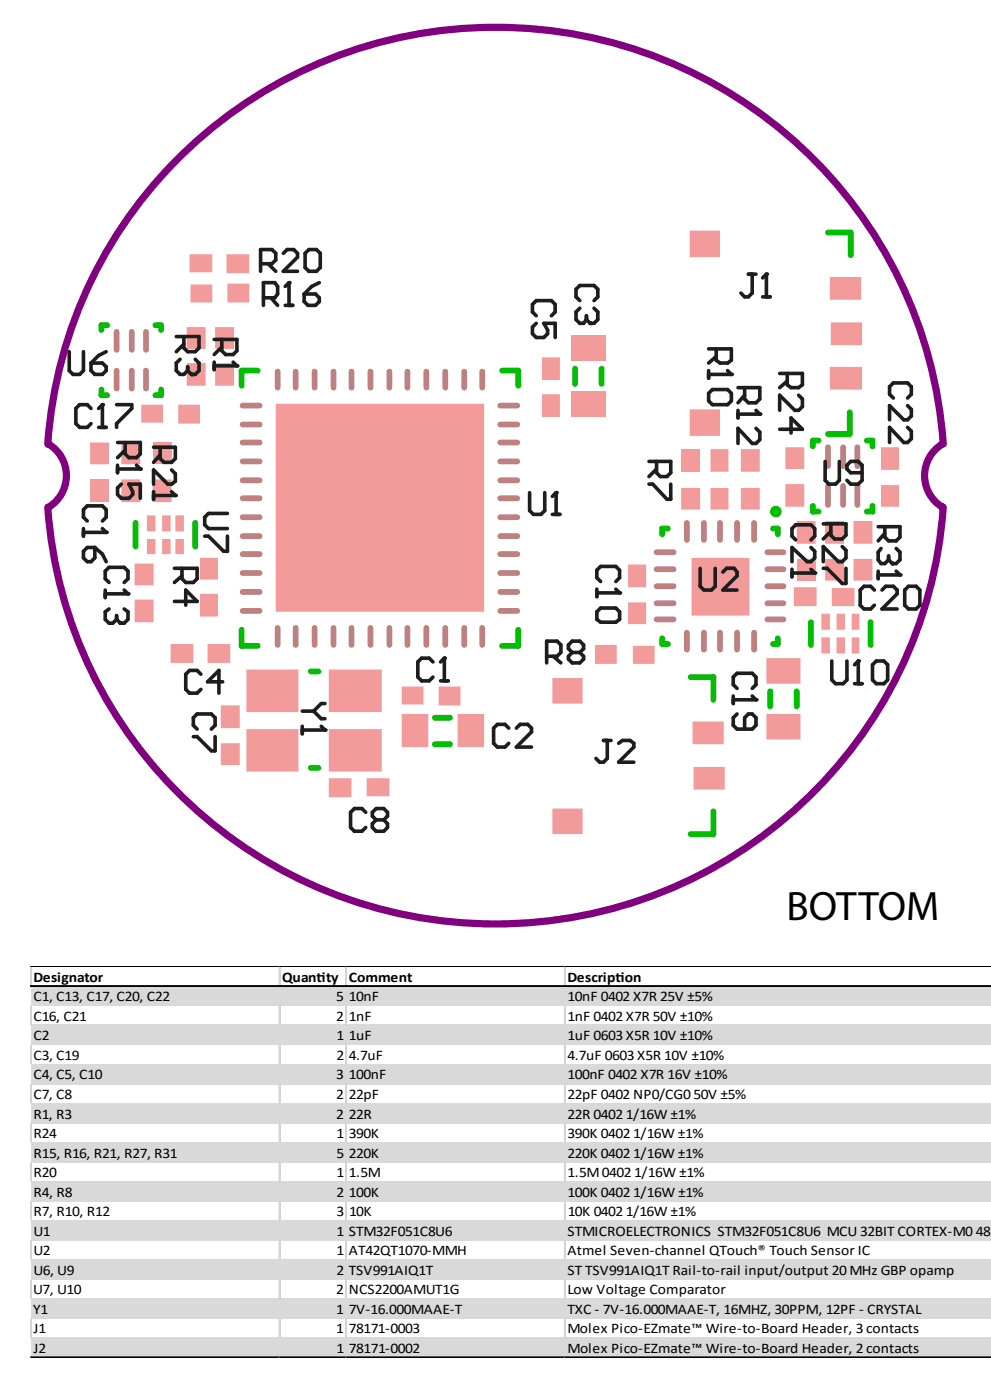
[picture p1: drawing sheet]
<svg xmlns="http://www.w3.org/2000/svg" width="297mm" height="420mm" viewBox="0 0 297 420" stroke-linecap="round" stroke-linejoin="round" font-family="sans-serif">
<!-- layer: Layer 1 -->
<path d="M246.2 184.1h2.5v4.8h-2.5zM250.7 184.1h2.6v4.8h-2.6zM255.2 184.1h2.3v4.8h-2.3zM255.2 191.2h2.3v4.8h-2.3zM250.7 191.2h2.6v4.8h-2.6zM246.2 191.2h2.5v4.8h-2.5zM247.3 167.7h5.7v6.5h-5.7zM255.8 167.7h5.7v6.5h-5.7z" fill-rule="evenodd" fill="#e30000"/>
<path d="M248.1 145.8v5.7M252.7 145.8v5.7M256.9 145.8v5.7" fill="none" stroke="#800000" stroke-width="1.7"/>
<path d="M249 96.7h9.4v6.8h-9.4zM229.7 214.2h10.2v7.7h-10.2z" fill-rule="evenodd" fill="#e30000"/>
<path d="M230 175.9h4.8M230 170.8h4.8M230 165.7h4.8M226 189.8v5.1M230 185.8h4.8" fill="none" stroke="#800000" stroke-width="1.7"/>
<path d="M222 146.4h5.7v6.5h-5.7zM235.4 145.2h5.6v6.8h-5.6zM207.8 230.1h9.4v6.8h-9.4zM207.5 216.5h9.4v6.8h-9.4z" fill-rule="evenodd" fill="#e30000"/>
<path d="M205.8 189.8v5.1M211 189.8v5.1M215.8 189.8v5.1" fill="none" stroke="#800000" stroke-width="1.7"/>
<path d="M204.1 146.4h5.7v6.5h-5.7zM206.7 122.8h9.1v8h-9.1zM206.7 69.2h9.1v7.9h-9.1zM178.3 193.5h6.5v5.7h-6.5zM188.2 169.4h5.4v6.8h-5.4zM162.4 118.3h5.4v6.8h-5.4zM131.5 206h6.5v5.6h-6.5zM137.1 214.2h8v9.9h-8z" fill-rule="evenodd" fill="#e30000"/>
<path d="M133.5 188.4v5.1M139.1 188.4v5.1M144.5 188.4v5.1" fill="none" stroke="#800000" stroke-width="1.7"/>
<path d="M109.9 233.5h6.8v5.4h-6.8zM120.4 206h6.5v5.4h-6.5z" fill-rule="evenodd" fill="#e30000"/>
<path d="M88.6 188.4v5.1M94.3 188.4v5.1M100 188.4v5.1M111 188.4v5.1M116.7 188.4v5.1M122.1 188.4v5.1" fill="none" stroke="#800000" stroke-width="1.7"/>
<path d="M66.2 211.6h5.7v6.8h-5.7zM62.2 193.2h6.8v5.7h-6.8z" fill-rule="evenodd" fill="#e30000"/>
<path d="M72.7 138.4h5.1M72.7 121.7h5.1M72.7 127.4h5.1M72.7 132.8h5.1M72.7 144.1h5.1M72.7 149.5h5.1M72.7 155.2h5.1M72.7 160.8h5.1M72.7 166.2h5.1M72.7 171.9h5.1M72.7 177.6h5.1" fill="none" stroke="#800000" stroke-width="1.7"/>
<path d="M64.5 98.1h5.6v6.6h-5.6zM67.9 76.3h6.8v5.7h-6.8zM51.1 193.2h6.8v5.7h-6.8zM40.3 169.1h5.7v6.5h-5.7zM52.5 161.7h2.6v4.5h-2.6zM48.6 161.7h2.5v4.5h-2.5zM44 161.7h2.6v4.5h-2.6zM45.7 143.8h5.7v6.8h-5.7zM42.3 121.4h6.6v5.4h-6.6z" fill-rule="evenodd" fill="#e30000"/>
<path d="M43.7 99.6v5.3" fill="none" stroke="#800000" stroke-width="1.7"/>
<path d="M27 143.8h5.7v6.8h-5.7z" fill-rule="evenodd" fill="#e30000"/>
<path d="M34.9 99.6v5.3" fill="none" stroke="#800000" stroke-width="1.7"/>
<path d="M249.3 176.5h6.8v5.3h-6.8zM248.7 110.1h9.7v6.8h-9.7zM248.7 83.1h9.4v6.8h-9.4z" fill-rule="evenodd" fill="#e30000"/>
<path d="M248.1 134.2v5.6M252.7 134.2v5.6M256.9 134.2v5.6" fill="none" stroke="#800000" stroke-width="1.7"/>
<path d="M247.3 156.3h5.7v6.8h-5.7zM255.8 156.3h5.7v6.8h-5.7zM229.7 197.4h10.2v7.7h-10.2z" fill-rule="evenodd" fill="#e30000"/>
<path d="M230 181h4.8" fill="none" stroke="#800000" stroke-width="1.7"/>
<path d="M222 134.7h5.7v6.8h-5.7zM235.4 134.2h5.6v6.5h-5.6z" fill-rule="evenodd" fill="#e30000"/>
<path d="M226 156.9v5.1" fill="none" stroke="#800000" stroke-width="1.7"/>
<path d="M204.1 134.7h5.7v6.8h-5.7z" fill-rule="evenodd" fill="#e30000"/>
<path d="M205.8 156.9v5.1M211 156.9v5.1M215.8 156.9v5.1" fill="none" stroke="#800000" stroke-width="1.7"/>
<path d="M188.2 180.7h5.4v6.5h-5.4zM162.4 107.2h5.4v6.8h-5.4z" fill-rule="evenodd" fill="#e30000"/>
<path d="M88.6 111.5v4.8M94.3 111.5v4.8M100 111.5v4.8M111 111.5v4.8M116.7 111.5v4.8M122.1 111.5v4.8M133.5 111.5v4.8M139.1 111.5v4.8M144.5 111.5v4.8M72.7 183.3h5.1" fill="none" stroke="#800000" stroke-width="1.7"/>
<path d="M66.2 223h5.7v6.5h-5.7zM68.2 85.1h6.5v5.7h-6.5zM64.5 108.9h5.6v6.8h-5.6zM40.3 179.9h5.7v6.8h-5.7zM44 154.6h2.6v4.8h-2.6zM48.6 154.6h2.5v4.8h-2.5zM52.5 154.6h2.6v4.8h-2.6z" fill-rule="evenodd" fill="#e30000"/>
<path d="M43.7 111.2v5.4" fill="none" stroke="#800000" stroke-width="1.7"/>
<path d="M45.7 132.8h5.7v6.5h-5.7z" fill-rule="evenodd" fill="#e30000"/>
<path d="M34.9 111.2v5.4" fill="none" stroke="#800000" stroke-width="1.7"/>
<path d="M27 132.8h5.7v6.5h-5.7zM189.7 193.8h6.5v5.4h-6.5z" fill-rule="evenodd" fill="#e30000"/>
<path d="M196.8 185.8h5.1M220.9 189.8v5.1" fill="none" stroke="#800000" stroke-width="1.7"/>
<path d="M238.8 167.7h5.7v6.5h-5.7z" fill-rule="evenodd" fill="#e30000"/>
<path d="M196.8 165.7h5.1M196.8 170.8h5.1M196.8 175.9h5.1" fill="none" stroke="#800000" stroke-width="1.7"/>
<path d="M212.9 146.4h5.4v6.5h-5.4zM264 145.5h5.4v6.5h-5.4zM98.5 233.5h6.9v5.7h-6.9zM120.4 214.2h7.9v9.9h-7.9z" fill-rule="evenodd" fill="#e30000"/>
<path d="M149.9 138.4h5.1M149.9 155.2h5.1M149.9 149.5h5.1M149.9 144.1h5.1M149.9 177.6h5.1M149.9 171.9h5.1M149.9 166.2h5.1M149.9 160.8h5.1M105.4 188.4v5.1M127.8 188.4v5.1" fill="none" stroke="#800000" stroke-width="1.7"/>
<path d="M171.2 117.4h10.2v7.7h-10.2z" fill-rule="evenodd" fill="#e30000"/>
<path d="M149.9 132.8h5.1M149.9 127.4h5.1M149.9 121.7h5.1" fill="none" stroke="#800000" stroke-width="1.7"/>
<path d="M171.2 100.7h10.2v7.7h-10.2z" fill-rule="evenodd" fill="#e30000"/>
<path d="M83.2 188.4v5.1" fill="none" stroke="#800000" stroke-width="1.7"/>
<path d="M59.9 167.4h5.4v6.5h-5.4zM36.4 143.8h5.6v6.8h-5.6zM53.4 121.4h6.5v5.7h-6.5zM56 98.1h5.6v6.6h-5.6z" fill-rule="evenodd" fill="#e30000"/>
<path d="M39.5 99.6v5.3" fill="none" stroke="#800000" stroke-width="1.7"/>
<path d="M56.8 76.3h6.8v5.4h-6.8zM237.9 176.2h6.8v5.6h-6.8z" fill-rule="evenodd" fill="#e30000"/>
<path d="M196.8 181h5.1" fill="none" stroke="#800000" stroke-width="1.7"/>
<path d="M212.9 134.7h5.4v6.8h-5.4zM264 134.2h5.4v6.8h-5.4zM238.8 156.3h5.7v6.8h-5.7z" fill-rule="evenodd" fill="#e30000"/>
<path d="M220.9 156.9v5.1" fill="none" stroke="#800000" stroke-width="1.7"/>
<path d="M165.5 242.6h9.1v7.6h-9.1zM165.5 203.4h9.1v7.7h-9.1z" fill-rule="evenodd" fill="#e30000"/>
<path d="M149.9 183.3h5.1" fill="none" stroke="#800000" stroke-width="1.7"/>
<path d="M98.5 218.7h15.9v12.8h-15.9zM98.5 200.9h15.9v12.7h-15.9z" fill-rule="evenodd" fill="#e30000"/>
<path d="M105.4 111.5v4.8M127.8 111.5v4.8" fill="none" stroke="#800000" stroke-width="1.7"/>
<path d="M73.8 218.7h15.7v12.8h-15.7zM73.8 200.9h15.7v12.7h-15.7zM59.9 178.2h5.4v6.8h-5.4z" fill-rule="evenodd" fill="#e30000"/>
<path d="M83.2 111.5v4.8" fill="none" stroke="#800000" stroke-width="1.7"/>
<path d="M57.1 85.4h6.5v5.4h-6.5zM56 108.9h5.6v6.8h-5.6zM36.4 132.8h5.6v6.5h-5.6z" fill-rule="evenodd" fill="#e30000"/>
<path d="M39.5 111.2v5.4" fill="none" stroke="#800000" stroke-width="1.7"/>
<path d="M207.3 167.4h17.3v17.3h-17.3zM82.6 121.1h62.5v62.4h-62.5z" fill-rule="evenodd" fill="#e30000"/>
<path d="M14.5 133.3v-.1a11.1 11.1 0 0 1-.1 19M14.5 133l-.2 .2a134.5 134.5 0 0 1 134.2-125 134.5 134.5 0 0 1 134.2 125M282.6 133.1a11.1 11.1 0 0 0-.1 19.1v-.2M14.3 152.2a134.5 134.5 0 0 0 134.2 125 134.5 134.5 0 0 0 134.2-125l-.2 .1" fill="none" stroke="#800080" stroke-width="2.2"/>
<g fill="none" stroke="#00bf00" stroke-width="1.7">
<path d="M248.1 69.8h6.9v6.8M32.1 97.6h-1.7v1.4M46.6 97.6h1.7v1.4M30.4 116.9v1.7h1.7M48.3 116.9v1.7h-1.7M77.2 111.2h-4.8v4.5M150.5 111.2h4.8v4.5M172.3 110.6v4.6M180.3 110.6v4.6M245.3 132.2h-1.7v1.7M254.7 123.7v6.5h-6.6M259.8 132.2h1.7v1.7"/>
<path d="M40.6 156.9v7.1M58.5 156.9v7.1M200.2 158.6h-1.7v1.7M231.7 158.6h1.4v1.7M243.6 151.8v1.7h1.7M261.5 151.8v1.7h-1.7M72.4 188.9v4.9h4.8M155.3 188.9v4.9h-4.8M198.5 191.5v1.7h1.7M233.1 191.5v1.7h-1.4M243 186.7v6.8M260.9 186.7v6.8"/>
<path d="M93.1 201.4h2.3M130.3 215.3h4.6M207 203.1h6.8v6.8M230.8 207.4v4.5M238.8 207.4v4.5M93.1 230.4h2.3M130.3 223.3h4.6M213.8 243.4v6.8h-6.8"/>
</g>
<path d="M221.2 116.3h6.5v3.4l-1.1 1.1h-2.3l-1.1-1.1v-3.4M223.2 118.6l-2 2.2M267.7 119.4l-1.1-1.1v-2.3l1.1-1.1h4.3l1.1 1.1v2.3l-1.1 1.1M221.2 123.1v2.3M221.2 124.2h6.5M247.3 138.4v5.7l1.1 1.1h2l1.1-1.1v-5.7M272 121.7l1.1 1.1v2l-1.1 1.1h-1.1l-4.3-4.2v4.2M272 128.2l1.1 1.1v2.3l-1.1 1.2h-1.1l-4.3-4.6v4.6M258.4 141.8h-3.4l-1.2-1.1v-1.1l1.2-1.2h2.2l1.2 1.2v4.5l-1.2 1.1h-2.2l-1.2-1.1" fill="none" stroke="#1d1d1b" stroke-width="1.1"/>
<circle cx="227.7" cy="124.2" r=".54" fill="#1d1d1b"/>
<path d="M226.6 123.1l1.1 1.1M226.6 128.5l1.1 1.1v2.3l-1.1 1.1h-1.2l-4.2-4.5v4.5M163.3 147.8v5.4l-1.2 1.1h-2.2l-1.2-1.1v-5.4M165.5 154.3h2.3M166.7 147.8v6.5" fill="none" stroke="#1d1d1b" stroke-width="1.1"/>
<circle cx="166.7" cy="147.8" r=".54" fill="#1d1d1b"/>
<path d="M166.7 147.8l-1.2 1.1M90.6 217.9v2.2M90.6 219h6.8M90.6 213.3h3.4M94 213.3l2.3 2.3h1.1M97.4 211.1h-1.1l-2.3 2.2" fill="none" stroke="#1d1d1b" stroke-width="1.1"/>
<circle cx="97.4" cy="219" r=".54" fill="#1d1d1b"/>
<path d="M64.2 101.8h6.8v3.4l-1.1 1.2h-2.3l-1.1-1.2v-3.4M64.2 108.6v2.3M64.2 109.8h6.8M66.5 104.1l-2.3 2.3M96.3 217.9l1.1 1.1" fill="none" stroke="#1d1d1b" stroke-width="1.1"/>
<circle cx="71" cy="109.8" r=".54" fill="#1d1d1b"/>
<path d="M224.3 82.2h2.3M225.4 82.2v5.7l-1.1 1.2h-1.1l-1.2-1.2M228.6 89.1h2.2M229.7 82.2v6.9M69.9 108.6l1.1 1.2" fill="none" stroke="#1d1d1b" stroke-width="1.1"/>
<circle cx="229.7" cy="82.2" r=".54" fill="#1d1d1b"/>
<g fill="none" stroke="#1d1d1b" stroke-width="1.1">
<path d="M160.7 94.7l-1.1-1.1v-2.3l1.1-1.1h4.6l1.1 1.1v2.3l-1.1 1.1M160.7 97l-1.1 1.1v2l1.1 1.2h2.3l1.1-1.2v-1.1l-1.1-2h3.4v4.3M229.7 82.2l-1.1 1.2M235.9 112v3.4l1.2 .9h2.2l1.2-.9v-3.4h-6.8M235.9 114.3l-2.2 2M239.3 118.6l1.2 1.1v2.3l-1.2 1.1h-1.1l-4.5-4.5v4.5M48 134.2v3.4l1.1 1.1h2.3l1.1-1.1v-3.4h-6.5M48 136.4l-2 2.3M233.7 128.8h6.8l-3.4-3.4v4.5M46 147.5v2.3M46 148.6h6.5M51.4 141l1.1 1.1v2.3l-1.1 .8h-1.1l-4.3-4.2v4.2"/>
<path d="M180.9 222.1h2.2M182 222.1v5.4l-1.1 1.2h-1.2l-1.1-1.2M185.4 223l1.1-.9h2.3l1.1 .9v1.1l-4.5 4.6h4.5"/>
</g>
<circle cx="52.5" cy="148.6" r=".54" fill="#1d1d1b"/>
<path d="M20.8 105.5v5.7l1.1 1.1h2l1.1-1.1v-5.7M27.3 108.9h3.4l1.1 1.2v1.1l-1.1 1.1h-2.3l-1.1-1.1zM31.8 105.5l-2.2 1.1-2.3 2.3M51.4 147.5l1.1 1.1M249 157.2v3.4l1.1 1.1h2.3l1.1-1.1v-3.4h-6.8M249 159.4l-2.3 2.3M178.9 176.7v2.3M178.9 177.9h6.8M184.6 174.5l1.1-1.2v-2.2l-1.1-1.2h-4.6l-1.1 1.2v2.2l1.1 1.2M246.7 170.5h1.2l4.5 4.5h1.1v-4.5M252.4 164l1.1 1.1v2.3l-1.1 1.1h-1.1l-4.6-4.5v4.5" fill="none" stroke="#1d1d1b" stroke-width="1.1"/>
<circle cx="185.7" cy="177.9" r=".54" fill="#1d1d1b"/>
<path d="M25 158.6v2.2M25 159.7h6.8M30.7 156.3l1.1-1.1v-2.3l-1.1-1.1h-4.6l-1.1 1.1v2.3l1.1 1.1M54.5 170.5v3.1l1.2 1.1h2.2l1.2-1.1v-3.1h-6.8M54.5 172.8l-2.2 1.9M184.6 176.7l1.1 1.2M52.3 180.4h6.8l-3.4-3.4v4.6M178.9 183.5l1.1-1.1h4.6l1.1 1.1v2.3l-1.1 .9h-4.6l-1.1-.9z" fill="none" stroke="#1d1d1b" stroke-width="1.1"/>
<circle cx="31.8" cy="159.7" r=".54" fill="#1d1d1b"/>
<g fill="none" stroke="#1d1d1b" stroke-width="1.1">
<path d="M27.3 122.5l-1.2-1.1h-2.2l-1.2 1.1v4.6l1.2 1.1h2.2l1.2-1.1M29.6 128.2h2.2M30.7 121.4v6.8M196.8 138.4v3.4l1.1 1.2h2l1.1-1.2v-3.4h-6.5M30.7 158.6l1.1 1.1M194.5 145.2h1.1l4.3 4.6h1.1v-4.6M196.8 140.7l-2.3 2.3M26.1 164.2h2.3v3.2l-1.1 1.1h-1.2l-1.1-1.1v-2zM28.4 164.2l2.3 2 1.1 2.3M209.8 170.5v5.4M209.8 175.9l1.2 1.1h2.2l1.2-1.1M214.4 170.5v5.4"/>
<path d="M216.6 171.6l1.2-1.1h2.2l.9 1.1v1.2l-4.3 4.2h4.3M163.8 196.9h3.2l1.1-1.2v-2.2l-1.1-1.2h-3.2v6.6M165.8 196.9l2.3 2M171.5 195.7h2.3M173.8 195.7l1.1-1.1v-1.1l-1.1-1.2h-2.3l-1.1 1.2v1.1l1.1 1.1M173.8 195.7l1.1 1.2v.8l-1.1 1.2h-2.3l-1.1-1.2v-.8l1.1-1.2M152.5 218.4l-1.2-1.1h-2.2l-1.2 1.1v4.6l1.2 1.1h2.2l1.2-1.1M154.7 218.4l1.2-1.1h2.3l1.1 1.1v1.2l-4.6 4.5h4.6"/>
</g>
<circle cx="30.7" cy="121.4" r=".54" fill="#1d1d1b"/>
<path d="M30.7 121.4l-1.1 1.1M34.9 121.4h4.6v1.1l-4.6 4.6v1.1M219.8 208.8v2.3M219.8 209.9h6.8M225.4 206.5l1.2-1.1v-2.3l-1.2-1.1h-4.5l-1.1 1.1v2.3l1.1 1.1" fill="none" stroke="#1d1d1b" stroke-width="1.1"/>
<circle cx="226.6" cy="209.9" r=".54" fill="#1d1d1b"/>
<path d="M249.3 198.3v5.7l1.1 1.1h2.3l1.1-1.1v-5.7M257.2 198.3v6.8M220.9 214.2l-1.1 1.1v2.3l1.1 1.1h4.5l1.2-1.1v-2.3l-1.2-1.1h-1.1l-1.1 1.1v3.4M225.4 208.8l1.2 1.1M256.1 205.1h2.3" fill="none" stroke="#1d1d1b" stroke-width="1.1"/>
<circle cx="257.2" cy="198.3" r=".54" fill="#1d1d1b"/>
<path d="M212.4 111.2v2.3M212.4 112.3h6.8M214.6 104.7v3.4l1.2 .8h2.3l1.1-.8v-3.4h-6.8M214.6 106.9l-2.2 2M257.2 198.3l-1.1 1.1M262.6 198.3h2.3l1.1 1.1v4.6l-1.1 1.1h-2.3l-1.1-1.1v-4.6z" fill="none" stroke="#1d1d1b" stroke-width="1.1"/>
<circle cx="219.2" cy="112.3" r=".54" fill="#1d1d1b"/>
<path d="M212.4 118l1.1-1.1h4.6l1.1 1.1v2.3l-1.1 1.1h-4.6l-1.1-1.1zM218.1 111.2l1.1 1.1M129.8 198.6l-1.2-1.2h-2.2l-1.2 1.2v4.5l1.2 1.2h2.2l1.2-1.2M133.2 197.4v6.9M132 204.3h2.3" fill="none" stroke="#1d1d1b" stroke-width="1.1"/>
<circle cx="133.2" cy="197.4" r=".54" fill="#1d1d1b"/>
<path d="M173.8 90.2l-1.2-1.1v-2.3l1.2-1.2h4.2l1.2 1.2v2.3l-1.2 1.1M178 92.5l1.2 1.1v2.3l-1.2 1.1h-1.1M133.2 197.4l-1.2 1.2M109.6 243.7l-1.1-1.1h-2.3l-1.1 1.1v4.5l1.1 1.2h2.3l1.1-1.2M112.7 246h2.3M115 246l1.1-1.2v-1.1l-1.1-1.1h-2.3l-1.1 1.1v1.1l1.1 1.2M115 246l1.1 1.1v1.1l-1.1 1.2h-2.3l-1.1-1.2v-1.1l1.1-1.1" fill="none" stroke="#1d1d1b" stroke-width="1.1"/>
<circle cx="176.9" cy="97" r=".54" fill="#1d1d1b"/>
<path d="M173.8 92.5l-1.2 1.1v2.3l1.2 1.1h1.1l.9-1.1M175.8 95.9l1.1 1.1M175.8 94.7v1.2M52.8 101h6.8v3.4l-1.1 1.1h-2.3l-1.1-1.1v-3.4M55.1 103.2l-2.3 2.3M58.5 107.8l1.1 1.1v2.3l-1.1 1.1h-1.1M60.2 202.3l-1.1-1.2h-2.3l-1.1 1.2v4.5l1.1 1.1h2.3l1.1-1.1M63.3 218.7l1.2-1.1v-2.3l-1.2-1.1h-4.2l-1.2 1.1v2.3l1.2 1.1M66.7 204.5h-4.5l3.4-3.4v6.8M57.9 221h1.2l4.2 4.3h1.2v-4.3" fill="none" stroke="#1d1d1b" stroke-width="1.1"/>
<circle cx="57.4" cy="112.3" r=".54" fill="#1d1d1b"/>
<path d="M54 107.8l-1.2 1.1v2.3l1.2 1.1h1.1l1.1-1.1M56.2 111.2l1.2 1.1M56.2 110.1v1.1M35.2 139.6v2.2M37.5 132.8v3.4l1.1 1.1h2.3l1.1-1.1v-3.4h-6.8M37.5 135l-2.3 2.3M35.2 140.7h6.8M68.2 154h-5.7l-1.2 1.2v2.2l1.2 1.2h5.7M61.3 160.8h1.2l4.5 4.6h1.2v-4.6" fill="none" stroke="#1d1d1b" stroke-width="1.1"/>
<circle cx="42" cy="140.7" r=".54" fill="#1d1d1b"/>
<path d="M40.9 139.6l1.1 1.1M36.4 145.2l-1.2 1.2v2l1.2 1.1h2.2l1.2-1.1v-.9l-1.2-2.3h3.4v4.3M237.4 170.8v2.2M237.4 171.9h6.8M238.5 162l-1.1-1.2v-2.2l1.1-1.2h4.5l1.2 1.2v2.2l-1.2 1.2M243 164.2l1.2 1.2v2l-1.2 1.1h-1.1l-4.5-4.3v4.3" fill="none" stroke="#1d1d1b" stroke-width="1.1"/>
<circle cx="244.2" cy="171.9" r=".54" fill="#1d1d1b"/>
<path d="M265.2 158v3.1l1.1 1.2h2.3l1.1-1.2v-3.1h-6.5M265.2 160l-2 2.3M243 170.8l1.2 1.1M268.6 164.5l1.1 1.2v2.2l-1.1 1.2h-1.2" fill="none" stroke="#1d1d1b" stroke-width="1.1"/>
<circle cx="267.4" cy="169.1" r=".54" fill="#1d1d1b"/>
<path d="M263.2 171.3v2.3M263.2 172.5h6.5M264 164.5l-.8 1.2v2.2l.8 1.2h1.2l1.1-1.2M266.3 167.9l1.1 1.2M266.3 166.8v1.1" fill="none" stroke="#1d1d1b" stroke-width="1.1"/>
<circle cx="269.7" cy="172.5" r=".54" fill="#1d1d1b"/>
<path d="M31.5 177v2.3M31.5 178.2h6.9M32.7 174.7l-1.2-1.1v-2.3l1.2-1.1h4.5l1.2 1.1v2.3l-1.2 1.1M268.6 171.3l1.1 1.2" fill="none" stroke="#1d1d1b" stroke-width="1.1"/>
<circle cx="38.4" cy="178.2" r=".54" fill="#1d1d1b"/>
<path d="M37.2 177l1.2 1.2M37.2 182.7l1.2 .8v2.3l-1.2 1.1h-1.1" fill="none" stroke="#1d1d1b" stroke-width="1.1"/>
<circle cx="36.1" cy="186.9" r=".54" fill="#1d1d1b"/>
<g fill="none" stroke="#1d1d1b" stroke-width="1.1">
<path d="M78.1 79.1h3.4l1.1-1.1v-2l-1.1-1.1h-3.4v6.5M80.4 79.1l2.2 2.3M84.9 76l1.1-1.1h2l1.2 1.1v1.1l-4.3 4.3h4.3M92.6 74.9h2.2l1.2 1.1v4.3l-1.2 1.1h-2.2l-1.2-1.1v-4.3zM79 89.3h3.4l.8-1.1v-2.3l-.8-1.1h-3.4v6.8M81.2 89.3l2 2.3M85.5 91.6h2.2M86.6 84.8v6.8M260.9 175.9l1.2 1.1M260.9 175.9h-2l-1.1 1.1v4.6l1.1 1.1h2l1.2-1.1M267.7 175.9l1.2 1.1v1.2l-4.6 4.5h4.6M267.7 175.9h-2.2l-1.2 1.1"/>
<path d="M272.3 175.9h2.2l1.2 1.1v4.6l-1.2 1.1h-2.2l-1.2-1.1v-4.6l1.2-1.1M32.7 182.7l-1.2 .8v2.3l1.2 1.1h1.1l1.1-1.1M34.9 184.7v1.1M34.9 185.8l1.2 1.1"/>
</g>
<circle cx="86.6" cy="84.8" r=".54" fill="#1d1d1b"/>
<path d="M86.6 84.8l-1.1 1.1M91.2 88.2h3.4l1.1 1.1v1.2l-1.1 1.1h-2.3l-1.1-1.1zM95.7 84.8l-2.3 1.1-2.2 2.3" fill="none" stroke="#1d1d1b" stroke-width="1.1"/>
<path d="M231.7 153.5a.85 .85 0 0 0 1.2 .8 .85 .85 0 0 0 .2-1.4 .85 .85 0 0 0-1.4 .2v.4h.3" fill="none" stroke="#00bf00" stroke-width="1.7"/>
<g fill="#d9d9d9">
<path d="M9.3 295.7h287.8v6.1h-287.8z" fill-rule="evenodd"/>
<path d="M9.3 307.4h287.8v6.2h-287.8z" fill-rule="evenodd"/>
<path d="M9.3 319.1h287.8v6.2h-287.8z" fill-rule="evenodd"/>
<path d="M9.3 330.9h287.8v6.1h-287.8z" fill-rule="evenodd"/>
<path d="M9.3 342.6h287.8v6.1h-287.8z" fill-rule="evenodd"/>
<path d="M9.3 354.3h287.8v6.2h-287.8z" fill-rule="evenodd"/>
<path d="M9.3 366h287.8v6.2h-287.8z" fill-rule="evenodd"/>
<path d="M9.3 377.8h287.8v6.1h-287.8z" fill-rule="evenodd"/>
<path d="M9.3 389.5h287.8v6.1h-287.8z" fill-rule="evenodd"/>
<path d="M9.3 401.2h287.8v6.2h-287.8z" fill-rule="evenodd"/>
</g>
<g fill="#d4d4d4">
<path d="M9.1 289.8h.3z"/>
<path d="M83.6 289.8h.4z"/>
<path d="M103.6 289.8h.3z"/>
<path d="M169.1 289.8h.4z"/>
</g>
<path d="M9.1 289.8h288M9.1 295.7h288M9.1 290h288M9.1 295.8h288M9.1 407.1h288M9.1 407.2h288" fill="none" stroke="#000" stroke-width=".3"/>
<g fill="none" stroke="#d4d4d4" stroke-width=".3">
<path d="M9.1 290.1v5.6M83.6 290.1v5.6M103.6 290.1v5.6M169.1 290.1v5.6M9.1 301.8v5.6M9.1 313.6v5.5M83.6 301.8v5.6M83.6 313.6v5.5M103.6 301.8v5.6M103.6 313.6v5.5M169.1 301.8v5.6M169.1 313.6v5.5"/>
<path d="M9.1 325.3v5.6M9.1 337v5.6M83.6 325.3v5.6M83.6 337v5.6M103.6 325.3v5.6M103.6 337v5.6M169.1 325.3v5.6M169.1 337v5.6M9.1 348.7v5.6M83.6 348.7v5.6M103.6 348.7v5.6M169.1 348.7v5.6"/>
<path d="M9.1 360.5v5.5M9.1 372.2v5.6M83.6 360.5v5.5M83.6 372.2v5.6M103.6 360.5v5.5M103.6 372.2v5.6M169.1 360.5v5.5M169.1 372.2v5.6M9.1 383.9v5.6M9.1 395.6v5.6M83.6 383.9v5.6M83.6 395.6v5.6"/>
<path d="M103.6 383.9v5.6M103.6 395.6v5.6M169.1 383.9v5.6M169.1 395.6v5.6M9.1 407.4h.1"/>
</g>
<g fill="none" stroke="#d4d4d4" stroke-width=".31">
<path d="M9.2 290.1v5.6M83.8 290.1v5.6M103.8 290.1v5.6M169.3 290.1v5.6M9.2 301.8v5.6M9.2 313.6v5.5M83.8 301.8v5.6M83.8 313.6v5.5M103.8 301.8v5.6M103.8 313.6v5.5M169.3 301.8v5.6M169.3 313.6v5.5"/>
<path d="M9.2 325.3v5.6M9.2 337v5.6M83.8 325.3v5.6M83.8 337v5.6M103.8 325.3v5.6M103.8 337v5.6M169.3 325.3v5.6M169.3 337v5.6M9.2 348.7v5.6M83.8 348.7v5.6M103.8 348.7v5.6M169.3 348.7v5.6"/>
<path d="M9.2 360.5v5.5M9.2 372.2v5.6M83.8 360.5v5.5M83.8 372.2v5.6M103.8 360.5v5.5M103.8 372.2v5.6M169.3 360.5v5.5M169.3 372.2v5.6M9.2 383.9v5.6M9.2 395.6v5.6M83.8 383.9v5.6M83.8 395.6v5.6"/>
<path d="M103.8 383.9v5.6M103.8 395.6v5.6M169.3 383.9v5.6M169.3 395.6v5.6"/>
</g>
<path d="M9.1 407.4h.3z" fill-rule="evenodd" fill="#d4d4d4"/>
<path d="M83.6 407.4h.1" fill="none" stroke="#d4d4d4" stroke-width=".3"/>
<path d="M83.6 407.4h.4z" fill-rule="evenodd" fill="#d4d4d4"/>
<path d="M103.6 407.4h.1" fill="none" stroke="#d4d4d4" stroke-width=".3"/>
<path d="M103.6 407.4h.3z" fill-rule="evenodd" fill="#d4d4d4"/>
<path d="M169.1 407.4h.1" fill="none" stroke="#d4d4d4" stroke-width=".3"/>
<path d="M169.1 407.4h.4z" fill-rule="evenodd" fill="#d4d4d4"/>
<text font-size="12.3" x="235.8" y="276">BOTTOM</text>
<g font-size="4.4">
<text x="10" y="294.5">Designator</text>
<text x="84.6" y="294.5">Quantty</text>
<text x="94.9" y="294.5">i</text>
<text x="104.6" y="294.5">Comment</text>
<text x="170.1" y="294.5">Descripton</text>
<text x="184.4" y="294.5">i</text>
<text x="10" y="300.4">C1, C13, C17, C20, C22</text>
<text x="100.8" y="300.4">5</text>
<text x="104.5" y="300.4">10nF</text>
<text x="170.1" y="300.4">10nF 0402 X7R 25V ±5%</text>
<text x="10" y="306.2">C16, C21</text>
<text x="100.8" y="306.2">2</text>
<text x="104.5" y="306.2">1nF</text>
<text x="170.1" y="306.2">1nF 0402 X7R 50V ±10%</text>
<text x="10" y="312.1">C2</text>
<text x="10" y="318">C3, C19</text>
<text x="100.8" y="318">2</text>
<text x="100.8" y="312.1">1</text>
<text x="104.5" y="318">4.7uF</text>
<text x="104.5" y="312.1">1uF</text>
<text x="170.1" y="318">4.7uF 0603 X5R 10V ±10%</text>
<text x="170.1" y="312.1">1uF 0603 X5R 10V ±10%</text>
<text x="10" y="323.8">C4, C5, C10</text>
<text x="100.8" y="323.8">3</text>
<text x="104.5" y="323.8">100nF</text>
<text x="170.1" y="323.8">100nF 0402 X7R 16V ±10%</text>
<text x="10" y="329.7">C7, C8</text>
<text x="100.8" y="329.7">2</text>
<text x="104.5" y="329.7">22pF</text>
<text x="170.1" y="329.7">22pF 0402 NP0/CG0</text>
<text x="207.8" y="329.7">50V ±5%</text>
<text x="10" y="335.6">R1, R3</text>
<text x="100.8" y="335.6">2</text>
<text x="104.5" y="335.6">22R</text>
<text x="170.1" y="335.6">22R 0402</text>
<text x="187.6" y="335.6">1/16W ±1%</text>
<text x="10" y="341.4">R24</text>
<text x="100.8" y="341.4">1</text>
<text x="104.6" y="341.4">390K</text>
<text x="170.1" y="341.4">390K 0402</text>
<text x="189.8" y="341.4">1/16W ±1%</text>
<text x="10" y="347.3">R15, R16, R21, R27, R31</text>
<text x="100.8" y="347.3">5</text>
<text x="104.6" y="347.3">220K</text>
<text x="170.1" y="347.3">220K 0402</text>
<text x="189.8" y="347.3">1/16W ±1%</text>
<text x="10" y="353.1">R20</text>
<text x="100.8" y="353.1">1</text>
<text x="104.6" y="353.1">1.5M</text>
<text x="170.1" y="353.1">1.5M0402</text>
<text x="190.1" y="353.1">1/16W ±1%</text>
<text x="10" y="359">R4, R8</text>
<text x="100.8" y="359">2</text>
<text x="104.6" y="359">100K</text>
<text x="170.1" y="359">100K 0402</text>
<text x="189.8" y="359">1/16W ±1%</text>
<text x="10.1" y="364.9">R7, R10, R12</text>
<text x="100.9" y="364.9">3</text>
<text x="104.6" y="364.9">10K</text>
<text x="170.1" y="364.9">10K 0402</text>
<text x="187.6" y="364.9">1/16W ±1%</text>
<text x="10" y="370.7">U1</text>
<text x="100.8" y="370.7">1 STM32F051C8U6</text>
<text x="170.1" y="370.7">STMICROELECTRONICS STM32F051C8U6 MCU32BIT CORTEX-M0</text>
<text x="292.4" y="370.7">48M</text>
<text x="10" y="376.6">U2</text>
<text x="100.8" y="376.6">1</text>
<text x="104.6" y="376.6">AT42QT1070-MMH</text>
<text x="170.1" y="376.6">Atmel Seven-channel QTouch® Touch Sensor IC</text>
<text x="10" y="382.4">U6, U9</text>
<text x="100.8" y="382.4">2 TSV991AIQ1T</text>
<text x="170.1" y="382.4">ST TSV991AIQ1T Rail-to-rail input/output 20 MHz GBP opamp</text>
<text x="10" y="388.3">U7, U10</text>
<text x="100.8" y="388.3">2</text>
<text x="104.5" y="388.3">NCS2200AMUT1G</text>
<text x="170.1" y="388.3">Low Voltage Comparator</text>
<text x="10" y="394.2">Y1</text>
<text x="100.8" y="394.2">1</text>
<text x="104.5" y="394.2">7V-16.000MAAE-T</text>
<text x="170" y="394.2">TXC - 7V-16.000MAAE-T, 16MHZ, 30PPM, 12PF - CRYSTAL</text>
<text x="10" y="400">J1</text>
<text x="100.8" y="400">1</text>
<text x="104.5" y="400">78171-0003</text>
<text x="170.1" y="400">Molex Pico-EZmate™ Wire-to-Board Header, 3 contacts</text>
<text x="10" y="405.9">J2</text>
<text x="100.8" y="405.9">1</text>
<text x="104.6" y="405.9">78171-0002</text>
<text x="170.1" y="405.9">Molex Pico-EZmate™ Wire-to-Board Header, 2 contacts</text>
</g>
</svg>
